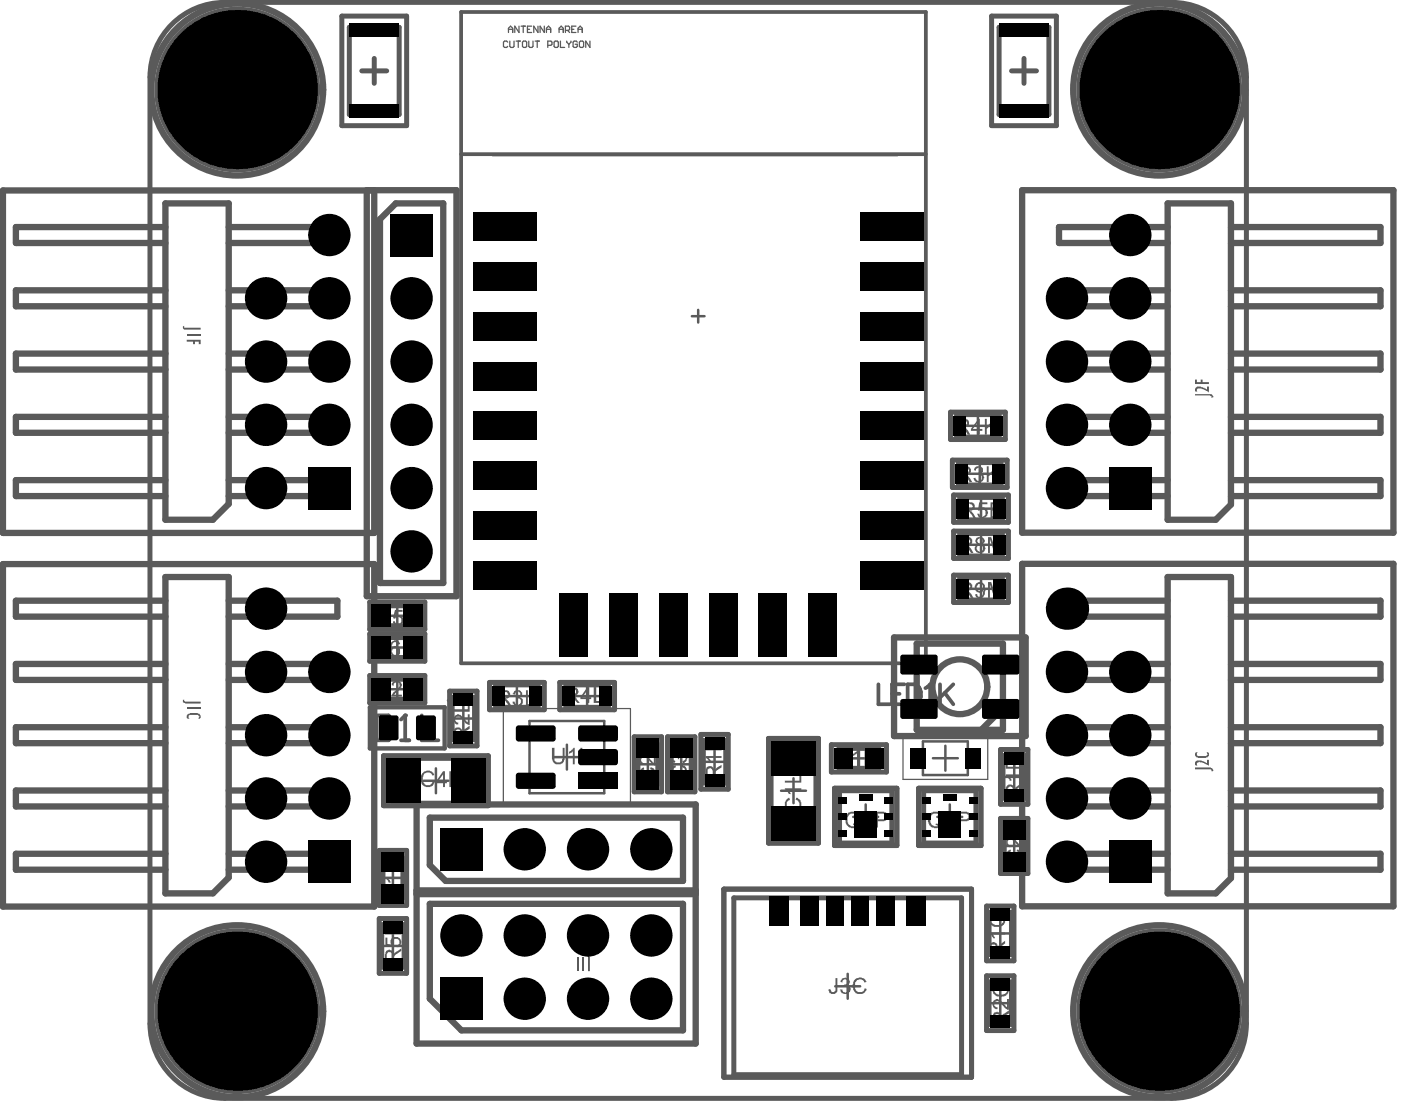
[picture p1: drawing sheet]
<svg xmlns="http://www.w3.org/2000/svg" width="93mm" height="74mm" viewBox="0 0 93 74" stroke-linecap="round" stroke-linejoin="round" font-family="sans-serif">
<g fill="none" stroke="#5a5a5a" stroke-width=".17">
<path d="M46.2 21.1h.8M46.6 20.7v.8M64.4 28.4h1.7M64.5 31.6h1.7M64.6 36.3h1.7M64.6 39.3h1.7M64.6 33.9h1.7M65.3 27.6v1.6M65.5 33.1v1.7M65.5 35.5v1.7M65.5 38.5v1.6M25.4 58.6h1.7"/>
<path d="M26.2 57.7v1.7M28.3 52.1h1.6M29.9 46.7h.5M30.1 47.9h1.6M30.2 46.5v.5M30.9 47.1v1.7M33.7 46.4h1.6M34.5 45.6v1.7M37 50.5h1.7M37.8 49.7v1.6M38.3 46.4h1.7M39.2 45.6v1.7"/>
<path d="M42.4 51h1.7M43.2 50.2v1.6M44.6 51h1.7M45.5 50.2v1.6M46.8 50.8h1.7M47.7 50v1.7M52.1 52.8h1.7M52.9 51.9v1.7M56.9 54.5h1.7M57.8 53.7v1.6M61.6 49.5h3v2.2h-3zM62.3 50.6h1.6"/>
<path d="M62.5 54.5h1.7M63.1 49.8v1.6M63.4 53.7v1.6M66.8 51.8h1.7M67.7 51v1.7M67.7 55.6v1.7M25.4 63.1h1.7M26.2 62.3v1.6M55.7 65.8h1.7M56.6 65v1.6M65.9 66.9h1.7M65.9 62.3h1.7"/>
<path d="M66.7 61.5v1.6M66.7 66.1v1.7"/>
</g>
<path d="M11.2 1.9a5 5 0 0 1 3.8-1.7h63.2a5 5 0 0 1 5 4.9v63.2a5 5 0 0 1-5 5h-63.2a5 5 0 0 1-5-5v-63.2a5 5 0 0 1 1.2-3.2zM22.8 1.1h4.3v7.3h-4.3zM24.1 4.7h1.7M25 3.9v1.7M66.2 1.1h4.3v7.3h-4.3zM67.5 4.7h1.7M68.3 3.9v1.7" fill="none" stroke="#5a5a5a" stroke-width=".33"/>
<g fill="none" stroke="#5a5a5a" stroke-width=".42">
<path d="M.2 12.7h24.8v22.9h-24.8zM11 13.6h4.3v20l-1.1 1.1h-3.2zM11 19.4h-9.9v1h9.9M11 15.2h-9.9v1h9.9M15.3 19.4h7.2M15.3 16.2h7.2M15.3 15.2h7.2M24.5 12.7h6v27.1h-6zM25.4 14.6l1-1h3.2v25.3h-4.2zM68.2 12.7h24.8v22.8h-24.8zM70.7 19.4h7.2M77.9 13.6h4.2v20.1l-1 1h-3.2z"/>
<path d="M77.9 15.2h-7.2v1h7.2M82.1 15.2h10v1h-10M82.1 19.4h10v1h-10M.2 37.6h24.8v22.9h-24.8zM11 38.5h4.3v20.1l-1.1 1h-3.2zM11 32h-9.9v1.1h9.9M11 27.8h-9.9v1.1h9.9M11 23.6h-9.9v1.1h9.9M15.3 32h7.2v1.1h-7.2M15.3 28.9h7.2M15.3 27.8h7.2M15.3 24.7h7.2"/>
<path d="M15.3 23.6h7.2M15.3 20.4h7.2M68.2 37.6h24.8v22.9h-24.8zM70.7 33.1h7.2M70.7 32h7.2M70.7 28.9h7.2M70.7 27.8h7.2M70.7 24.7h7.2M70.7 23.6h7.2M70.7 20.4h7.2M77.9 38.5h4.2v20.1l-1 1h-3.2zM82.1 23.6h10v1.1h-10"/>
<path d="M82.1 27.8h10v1.1h-10M82.1 32h10v1.1h-10M11 48.5h-9.9v1.1h9.9M11 40.1h-9.9v1h9.9M11 44.3h-9.9v1.1h9.9M11 57h-9.9v1h9.9M11 52.7h-9.9v1.1h9.9M15.3 49.6h7.2M15.3 48.5h7.2M15.3 40.1h7.2v1h-7.2M15.3 45.4h7.2M15.3 44.3h7.2"/>
<path d="M15.3 57h7.2v1h-7.2M15.3 52.7h7.2M15.3 53.8h7.2M27.8 53.7h18.6v15.9h-18.6zM27.8 59.7h18.6M27.8 59.4h18.6M28.7 54.6h16.9v4.2h-15.9l-1-1.1zM61.2 42.9h5.7v5.8h-5.7zM66.9 47.3l-1.4 1.4M70.7 49.6h7.2M70.7 48.5h7.2M70.7 45.4h7.2"/>
<path d="M70.7 44.3h7.2M70.7 57h7.2M70.7 58h7.2M70.7 52.7h7.2M70.7 53.8h7.2M77.9 40.1h-7.2v1h7.2M82.1 40.1h10v1h-10M82.1 44.3h10v1.1h-10M82.1 48.5h10v1.1h-10M82.1 52.7h10v1.1h-10M82.1 57h10v1h-10M28.7 60.3h16.9v8.5h-14.8l-2.1-2.2z"/>
<circle cx="15.8" cy="6" r="5.3"/>
<circle cx="15.8" cy="6" r="5.7"/>
<circle cx="77.4" cy="6" r="5.3"/>
<circle cx="77.4" cy="6" r="5.7"/>
<circle cx="15.8" cy="67.5" r="5.3"/>
<circle cx="15.8" cy="67.5" r="5.7"/>
<circle cx="77.4" cy="67.5" r="5.3"/>
<circle cx="77.4" cy="67.5" r="5.7"/>
</g>
<g fill="none" stroke="#5a5a5a" stroke-width=".08">
<path d="M32.9 10.4h27M33.9 2.8l-.1-.1-.2 .1v.3l.1 .1 .2-.1M33.9 2.2v-.3l.2-.2 .1 .2v.3M33.9 2h.3M34 2.7l.1 .5 .2-.1v-.4M34.4 2.7h.3M34.6 2.7v.5M34.6 1.7v.5l-.2-.5v.5M34.8 1.7h.3M34.9 1.7v.5M34.9 2.7l.2 .1v.4l-.2-.1zM35.2 2h.1"/>
<path d="M35.3 2.7l.1 .5 .2-.1v-.4M35.5 1.7h-.3v.5h.3M35.7 2.7h.3M35.8 2.7v.5M35.9 1.7v.5l-.3-.5v.5M36.3 1.7v.5l-.3-.5v.5M36.5 2h.2M36.5 2.2v-.3l.1-.2 .1 .2v.3M36.6 3h.2v-.2l-.2-.1v.5M37 2.8v-.1l.3 .1-.1 .4-.2-.1zM37.3 2.2v-.3l.1-.2 .2 .2v.3M37.3 2h.3"/>
<path d="M37.4 2.7v.5h.3M37.7 2h.2l.1-.2-.3-.1v.5M37.8 2.7l.2 .3M37.9 2l.1 .2M38 3v.2M38.1 2.7l-.1 .3M38.2 2h.1M38.4 1.7h-.2v.5h.2M38.5 2.8v-.1l-.3 .1 .1 .4 .2-.1v-.1h-.1M38.6 2h.3M38.6 2.2v-.3l.1-.2 .2 .2v.3M38.7 2.8v-.1l.2 .1v.4l-.2-.1z"/>
<path d="M39.4 2.7v.5l-.3-.5v.5M33.6 47.3h8.5v6.5h-8.5zM60.3 49.2h5.6v2.8h-5.6z"/>
</g>
<path d="M30.8 10.3h31M30.8 .8h31v43.5h-31z" fill="none" stroke="#5a5a5a" stroke-width=".25"/>
<path d="M24.7 47.2h5v2.7h-5z" fill="none" stroke="#5a5a5a" stroke-width=".29"/>
<g fill="#5a5a5a">
<path d="M79.7 51.2h1.1l.2 .2-.2 .1v-.2h-1.1z"/>
<path d="M79.8 50.8a.71 .71 0 0 1 .7 .1v-.2h.2v.4l-.2-.1a.65 .65 0 0 0-.6-.1v.2h-.1z"/>
<path d="M79.8 50.2h.1v.2h.6a.13 .13 0 0 0 .1-.1 .13 .13 0 0 0-.1-.1h.1a.32 .32 0 0 1-.1 .3 .32 .32 0 0 1-.3 .1 .29 .29 0 0 1-.4-.1 .29 .29 0 0 1 0-.3z"/>
</g>
<path d="M58.6 45.7v1.3h.8M60.3 45.7h-.8v1.3M61.5 46.5a.68 .68 0 0 0-.5-.8h-.4v1.3M61.8 45.9l.3-.2v1.3M62.7 45.7v1.3M63 46.2l.6 .8M63.6 45.7l-.9 .8" fill="none" stroke="#5a5a5a" stroke-width=".25"/>
<g fill="#5a5a5a">
<path d="M12.2 21.8l.1-.1v.2h1.1v.1h-1.1z"/>
<path d="M12.5 22.3h.9v.1h-.9z"/>
<path d="M12.5 22.7h.9v.3h-.1v-.2h-.3v.2h-.1v-.2h-.4z"/>
<path d="M12.2 46.7l.1 .1h1.1v.1h-1h-.2z"/>
<path d="M12.5 47.2h.9v.1h-.9z"/>
<path d="M12.5 47.7l.3-.1a.42 .42 0 0 1 .6 .3l-.2 .1a.18 .18 0 0 0 0-.3 .18 .18 0 0 0-.2 0h-.2a.15 .15 0 0 0-.1 0 .15 .15 0 0 0-.1 .1v.2l-.1-.1z"/>
<path d="M13.4 5.7h.1v.5h.2v-.5h.1v1h-.1v-.5h-.2v.5h-.1z"/>
<path d="M14.5 5.7h.1v.5h.2v-.5h.1v1h-.1v-.5h-.2v.5h-.1z"/>
<path d="M74.9 5.7h.2v.5h.1v-.5h.1v1h-.1v-.5h-.1v.5h-.2z"/>
<path d="M75.5 5.7a.23 .23 0 0 1 .3 .2 .23 .23 0 0 1-.1 .3 .28 .28 0 0 1 .1 .3 .28 .28 0 0 1-.3 .2v-.2a.16 .16 0 0 0 .2 0 .16 .16 0 0 0-.1-.3l.1-.2a.12 .12 0 0 0 0-.1 .12 .12 0 0 0-.2 0z"/>
<path d="M76 5.7h.2v.5h.1v-.5h.1v1h-.1v-.5h-.1v.5h-.2z"/>
<path d="M74.9 67.2h.2v.4h.1v-.4h.1v.9h-.1v-.3h-.1v.3h-.2z"/>
<path d="M75.5 67.2h.1a.26 .26 0 0 1 .2 .2 .26 .26 0 0 1 0 .3l-.2 .4h.3h-.4a.59 .59 0 0 0 .1-.7h-.1z"/>
<path d="M76 67.2h.2v.4h.1v-.4h.1v.9h-.1v-.3h-.1v.3h-.2z"/>
<path d="M13.4 67.2h.1v.4h.2v-.4h.1v.9h-.1v-.3h-.2v.3h-.1z"/>
<path d="M14.1 67.2h.1v.9h-.1z"/>
<path d="M14.5 67.2h.1v.4h.2v-.4h.1v.9h-.1v-.3h-.2v.3h-.1z"/>
<path d="M39.3 63.7l.2-.1-.1 .1v1.1h-.2z"/>
<path d="M38.9 63.9h.1v.9h-.1z"/>
<path d="M38.5 63.9h.1v.9h-.1z"/>
<path d="M79.7 26.3h1.1l.2 .2-.2 .1v-.2h-1.1z"/>
<path d="M79.7 25.9a.57 .57 0 0 1 .8 .1v-.2h.2v.4l-.2-.1a.53 .53 0 0 0-.6-.1v.1h-.1z"/>
<path d="M79.7 25.3h.2v.2h.2v-.2h.1v.2h.5v.1h-1z"/>
<path d="M14.2 6l-.2 .3h.2zM14.2 5.7h.1v1h-.1v-.3h-.3z"/>
</g>
<circle cx="64" cy="45.8" r="1.83" fill="none" stroke="#5a5a5a" stroke-width=".42"/>
<g fill="none" stroke="#5a5a5a" stroke-width=".33">
<path d="M63.4 27.5h3.7v1.8h-3.7zM63.5 30.7h3.7M63.5 32.5h3.7M63.6 33h3.7v1.9h-3.7zM63.6 35.4h3.7v1.9h-3.7zM63.6 38.4h3.7v1.8h-3.7zM24.7 42h3.6M24.7 40.2h3.6M24.7 44.1h3.6M24.7 42.3h3.6M24.7 45.1h3.6M24.7 46.9h3.6"/>
<path d="M25.3 56.7v3.7h1.8v-3.7M30 49.8v-3.7h1.8v3.7M32.6 50.4h-7v3.4h7M32.7 45.5h3.6v1.9h-3.6zM37.3 45.5h3.7v1.9h-3.7zM42.3 49.2v3.6M44.1 49.2v3.6M44.5 49.2h1.9v3.6h-1.9zM46.8 49h1.8v3.7h-1.8zM48.3 59.3h16.5v12.6h-16.5zM51.3 49.3h3.3v7h-3.3zM55.5 49.7h3.7"/>
<path d="M55.5 51.5h3.7M55.7 52.6h4.1v3.8h-4.1zM61.3 52.6h4.2v3.8h-4.2zM66.8 50h1.8v3.7h-1.8zM66.8 54.6v3.7M68.6 54.6v3.7M25.3 61.3h1.8v3.6h-1.8zM65.8 65.1h1.9v3.7h-1.9zM65.8 60.5h1.9v3.6h-1.9z"/>
</g>
<path d="M35.3 48.1h5v4.8h-5z" fill="none" stroke="#5a5a5a" stroke-width=".17"/>
<g fill="#5a5a5a">
<path d="M65.9 35.8h.2l.3 .9 .3-.9h.2v1.1h-.1v-.9l-.3 .9h-.1l-.3-.9v.9h-.2z"/>
<path d="M65.9 38.8h.2l.3 1 .3-1h.2v1.1h-.1v-.9l-.3 .9h-.1l-.3-.9v.9h-.2z"/>
<path d="M65.7 27.9h.1v.6l.6-.6h.2l-.5 .5 .5 .6h-.2l-.4-.5-.2 .1v.4h-.1z"/>
<path d="M65 31.2a.3 .3 0 0 1 .5 0 .3 .3 0 0 1 0 .4 .32 .32 0 0 1 .1 .5 .32 .32 0 0 1-.5 .1l-.1-.2 .1-.1a.22 .22 0 0 0 .2 .2 .22 .22 0 0 0 .2-.3 .22 .22 0 0 0-.3-.1l.1-.1a.18 .18 0 0 0 .2-.2 .18 .18 0 0 0-.2-.2 .18 .18 0 0 0-.2 .2h-.1z"/>
<path d="M65.3 33.5h.6v.1h-.5v.3a.35 .35 0 0 1 .5 .3 .35 .35 0 0 1-.5 .3l-.2-.2h.1a.23 .23 0 0 0 .4 .1 .23 .23 0 0 0 0-.4h-.3l-.1 .1z"/>
<path d="M66.1 33.5h.8v.1h-.7v.3h.6v.2h-.6v.3h.7v.2h-.8z"/>
<path d="M36.8 49.9h.2v.6a.28 .28 0 0 0 .3 .4 .28 .28 0 0 0 .2-.4v-.6h.2v.6a.42 .42 0 0 1-.4 .5 .42 .42 0 0 1-.5-.5z"/>
<path d="M38 50.2l.3-.3v1.1h-.1v-.8l-.2 .1z"/>
<path d="M38.7 49.9h.2v1h.5v.1h-.7z"/>
<path d="M39.6 45.8h.2v1h.5v.1h-.7z"/>
<path d="M34.3 46.1a.3 .3 0 0 1 .5 0 .3 .3 0 0 1-.1 .5 .31 .31 0 0 1 .2 .4 .31 .31 0 0 1-.5 .1l-.2-.2v-.1h.1a.21 .21 0 0 0 .3 .2 .21 .21 0 0 0 .1-.3 .21 .21 0 0 0-.2-.1v-.1a.18 .18 0 0 0 .2-.1 .18 .18 0 0 0-.1-.3 .18 .18 0 0 0-.2 .2h-.2z"/>
<path d="M35.1 46.1h.1v.9h.5v.1h-.6z"/>
<path d="M47.1 50.4h1v.2h-.8l.2 .2-.2 .1-.2-.3z"/>
<path d="M47.1 49.9h.9v-.5h.1v.7h-1z"/>
<path d="M52.5 53.3l.2-.1v.2a.36 .36 0 0 0-.2 .5 .36 .36 0 0 0 .5 .1 .32 .32 0 0 0 .3-.3 .32 .32 0 0 0-.2-.3v-.2a.48 .48 0 0 1 .3 .7 .48 .48 0 0 1-.6 .2 .47 .47 0 0 1-.4-.3 .47 .47 0 0 1 .1-.5z"/>
<path d="M52.4 52.6h1.1v.1h-.9l.2 .3h-.2z"/>
<path d="M52.4 52.1h.9v-.6h.2v.7h-1.1z"/>
<path d="M57.6 54.3a.36 .36 0 0 1 .6 0 .36 .36 0 0 1-.2 .5l-.3 .3h.5v.1h-.7l.2-.3a.45 .45 0 0 0 .3-.6h-.3v.2h-.1z"/>
<path d="M63.2 54.4l.4-.2v1h-.2v-.8l-.2 .1z"/>
<path d="M25.7 62.6h.1v.4h.3a.34 .34 0 0 1 .2-.5 .34 .34 0 0 1 .4 .3 .34 .34 0 0 1-.2 .4v-.1a.23 .23 0 0 0 .1-.3 .23 .23 0 0 0-.3-.2 .23 .23 0 0 0-.1 .4l.1 .2-.6-.1z"/>
<path d="M25.7 62.2h1v-.5h.1v.7h-1.1z"/>
<path d="M30.3 47.8a.44 .44 0 0 1 .7 .2l.2 .2v-.5h.1v.7a.44 .44 0 0 1-.4-.4l-.2-.1a.2 .2 0 0 0-.3 0 .2 .2 0 0 0 .2 .3v.1a.36 .36 0 0 1-.3-.5z"/>
<path d="M30.3 47.3h.9v-.5h.1v.7h-1z"/>
<path d="M66.3 66.7h.1a.52 .52 0 0 1 .6 .3l.2 .2v-.5h.1v.7l-.3-.2a.62 .62 0 0 0-.6-.4v.3l.2 .1v.1a.35 .35 0 0 1-.4-.2 .35 .35 0 0 1 .1-.4z"/>
<path d="M66.3 65.7l.2-.1 .1 .1a.36 .36 0 0 0-.2 .6 .36 .36 0 0 0 .6 0 .3 .3 0 0 0 .2-.3 .3 .3 0 0 0-.3-.3l.1-.1a.48 .48 0 0 1 .3 .6 .48 .48 0 0 1-.7 .3 .48 .48 0 0 1-.3-.8z"/>
<path d="M67.1 51.7h1.1v.1h-.8l.1 .2v.1h-.1z"/>
<path d="M66 62.2h1.1v.2h-.9l.2 .2h-.1z"/>
<path d="M66.1 61.1l.1-.1h.1v.1a.35 .35 0 0 0-.2 .4 .35 .35 0 0 0 .5 .2 .34 .34 0 0 0 .4-.3 .34 .34 0 0 0-.3-.4v-.1a.51 .51 0 0 1 .3 .7 .51 .51 0 0 1-.7 .2 .49 .49 0 0 1-.2-.7z"/>
<path d="M55.8 65.3h.1v.7a.3 .3 0 0 1-.3 .3 .3 .3 0 0 1-.3-.3h.1a.17 .17 0 0 0 .2 .2 .17 .17 0 0 0 .2-.2z"/>
<path d="M56.2 65.3a.3 .3 0 0 1 .4 0 .3 .3 0 0 1 0 .4 .32 .32 0 0 1 0 .6 .32 .32 0 0 1-.5-.2l.1-.1a.24 .24 0 0 0 .2 .2 .24 .24 0 0 0 .2-.2 .24 .24 0 0 0-.2-.2h-.1v-.1a.16 .16 0 0 0 .2-.2 .16 .16 0 0 0-.1-.1 .16 .16 0 0 0-.2 .2l-.1-.1z"/>
<path d="M57 65.4a.46 .46 0 0 1 .8 .1l-.1 .1a.36 .36 0 0 0-.5-.2 .36 .36 0 0 0-.1 .5 .32 .32 0 0 0 .3 .3 .32 .32 0 0 0 .3-.3l.1 .1a.48 .48 0 0 1-.6 .3 .48 .48 0 0 1-.3-.7z"/>
<path d="M28.2 51.6a.46 .46 0 0 1 .8 .1l-.2 .1a.36 .36 0 0 0-.4-.2 .36 .36 0 0 0-.2 .5 .35 .35 0 0 0 .3 .3 .35 .35 0 0 0 .4-.3l.1 .1a.49 .49 0 0 1-.6 .3 .49 .49 0 0 1-.3-.7z"/>
<path d="M44.8 51.2l.3-.2v.2h-.1a.39 .39 0 0 0 0 .6 .39 .39 0 0 0 .6 0 .31 .31 0 0 0 .1-.4 .31 .31 0 0 0-.3-.2l.1-.2a.5 .5 0 0 1 .3 .8 .5 .5 0 0 1-.8 .1 .49 .49 0 0 1-.2-.7z"/>
<path d="M44.8 50.4l.3-.1 .1 .1a.35 .35 0 0 1 .6 0 .35 .35 0 0 1-.2 .5l-.1-.1a.22 .22 0 0 0 .2-.3 .22 .22 0 0 0-.2-.1 .22 .22 0 0 0-.2 .3h-.1a.19 .19 0 0 0-.1-.3 .19 .19 0 0 0-.2 .2 .19 .19 0 0 0 .2 .2l-.1 .1a.35 .35 0 0 1-.2-.5z"/>
<path d="M44.8 49.9h.9v-.5h.1v.6h-1z"/>
<path d="M42.7 50.4a.61 .61 0 0 1 .8 .5h.1v-.5h.2v.7l-.3-.2a.61 .61 0 0 0-.6-.4l-.1 .3 .2 .1v.1a.37 .37 0 0 1-.3-.6z"/>
<path d="M67.2 56a.43 .43 0 0 1 .7 .2l.2 .2v-.5h.1v.7h-.1l-.2-.2a.47 .47 0 0 0-.5-.4l-.2 .1v.2l.1 .1h.1v.1a.33 .33 0 0 1-.3-.2 .33 .33 0 0 1 .1-.3z"/>
<path d="M25.8 59.3l.1-.2 .1 .2a.37 .37 0 0 0-.1 .5 .37 .37 0 0 0 .5 .1 .32 .32 0 0 0 .3-.3 .32 .32 0 0 0-.3-.3v-.2a.48 .48 0 0 1 .3 .7 .48 .48 0 0 1-.6 .2 .5 .5 0 0 1-.3-.7z"/>
<path d="M25.7 58.5h1.1v.1h-.9l.2 .3h-.2z"/>
<path d="M64.2 35.9v.4h.3a.2 .2 0 0 0 .2-.2 .2 .2 0 0 0-.2-.2zM64 35.8h.5a.3 .3 0 0 1 .4 .3 .3 .3 0 0 1-.3 .3l.1 .1 .3 .4h-.2l-.3-.5h-.3v.5h-.2z"/>
<path d="M65.2 36.1a.2 .2 0 0 0 .4 0 .2 .2 0 0 0-.4 0zM65.2 36.6a.21 .21 0 0 0 .4 0 .21 .21 0 0 0-.4 0zM65.2 35.9a.31 .31 0 0 1 .4-.1 .31 .31 0 0 1 .1 .4l-.2 .1a.33 .33 0 0 1 .2 .5 .33 .33 0 0 1-.5 0 .33 .33 0 0 1 0-.5h.1l-.2-.1z"/>
<path d="M64.2 39v.3h.3a.18 .18 0 0 0 .3-.2 .18 .18 0 0 0-.3-.1zM64 38.8h.5a.3 .3 0 0 1 .4 .3 .3 .3 0 0 1-.3 .3l.4 .5h-.2l-.3-.5h-.3v.5h-.2z"/>
<path d="M65.2 39.2a.22 .22 0 0 0 .4 0 .22 .22 0 0 0-.4 0zM65.1 38.9a.43 .43 0 0 1 .6 .1 .43 .43 0 0 1 0 .5 .34 .34 0 0 1-.2 .4 .34 .34 0 0 1-.4-.2v-.1h.1a.2 .2 0 0 0 .3 .2 .2 .2 0 0 0 .1-.3v-.1a.35 .35 0 0 1-.5 0 .35 .35 0 0 1 0-.5z"/>
<path d="M63.9 28.1v.3h.4a.18 .18 0 0 0 .2-.2 .18 .18 0 0 0-.2-.1zM63.8 27.9h.5a.3 .3 0 0 1 .4 .3 .3 .3 0 0 1-.3 .3l.1 .1 .2 .4h-.1l-.4-.5h-.3v.5h-.1z"/>
<path d="M65.3 28.2l-.4 .4h.4zM65.3 27.9h.1v.7h.1v.1h-.1v.3h-.1v-.3h-.5v-.1z"/>
<path d="M64.3 33.6v.4h.4a.2 .2 0 0 0 .2-.2 .2 .2 0 0 0-.2-.2zM64.2 33.5h.5a.3 .3 0 0 1 .3 .3 .3 .3 0 0 1-.3 .3l.2 .1 .2 .4h-.1l-.4-.5h-.3v.5h-.1z"/>
<path d="M37.9 46v.3h.4a.17 .17 0 0 0 .1-.2 .17 .17 0 0 0-.2-.1zM37.8 45.8h.4a.3 .3 0 0 1 .4 .3 .3 .3 0 0 1-.3 .3l.4 .5h-.2l-.4-.5h-.2v.5h-.1z"/>
<path d="M39.2 46.1l-.3 .4h.3zM39.2 45.8h.1v.7h.1v.1h-.1v.3h-.1v-.3h-.5v-.1z"/>
<path d="M33.3 46.2v.3h.4a.18 .18 0 0 0 .2-.1 .18 .18 0 0 0-.2-.2zM33.2 46.1h.5a.3 .3 0 0 1 .3 .2 .3 .3 0 0 1-.3 .3l.4 .5h-.1l-.4-.5h-.3v.5h-.1z"/>
<path d="M47.2 51.3v.5h.4l-.1-.5-.1-.1zM47.1 51.2a.32 .32 0 0 1 .4-.1 .32 .32 0 0 1 .2 .3l.4-.4v.2l-.4 .3v.3h.4v.2h-1z"/>
<path d="M56.7 54.3l-.1 .1a.41 .41 0 0 0 0 .5 .41 .41 0 0 0 .5 .2l-.2-.1v-.1l.2 .1a.4 .4 0 0 0 .1-.5 .4 .4 0 0 0-.5-.2zM56.5 54.4a.51 .51 0 0 1 .7-.2 .51 .51 0 0 1 .2 .7l-.1 .2 .1 .1v.1l-.2-.1a.56 .56 0 0 1-.7-.1 .56 .56 0 0 1 0-.7z"/>
<path d="M58.6 54.3v.4h.3a.19 .19 0 0 0 .2-.2 .19 .19 0 0 0-.2-.2zM58.5 54.2h.4a.33 .33 0 0 1 .4 .3 .33 .33 0 0 1-.5 .3h-.2v.4h-.1z"/>
<path d="M62.2 54.3a.44 .44 0 0 0-.1 .6 .44 .44 0 0 0 .5 .2l-.2-.1 .1-.1a.19 .19 0 0 0 .2 .1 .19 .19 0 0 0 .1-.2 .4 .4 0 0 0-.2-.5 .4 .4 0 0 0-.4 0zM62 54.3a.54 .54 0 0 1 .8 0 .54 .54 0 0 1 0 .8l.2 .1-.2 .1a.16 .16 0 0 0-.1-.1 .16 .16 0 0 0-.1 .1 .57 .57 0 0 1-.6-.3 .57 .57 0 0 1 0-.7z"/>
<path d="M64.1 54.3v.4h.3a.19 .19 0 0 0 .2-.2 .19 .19 0 0 0-.2-.2zM63.9 54.2h.5a.33 .33 0 0 1 .4 .3 .33 .33 0 0 1-.4 .3h-.3v.4h-.2z"/>
<path d="M25.8 63.6v.5h.3v-.3a.18 .18 0 0 0 0-.2 .18 .18 0 0 0-.3 0zM25.8 63.4a.31 .31 0 0 1 .3 0 .31 .31 0 0 1 .2 .3l.5-.4v.1l-.5 .4v.3h.5v.1h-1.1v-.5z"/>
<path d="M30.4 48.8v.4h.3v-.5h-.2zM30.3 48.7a.32 .32 0 0 1 .3-.2 .32 .32 0 0 1 .3 .3l.1-.2 .3-.2v.2l-.4 .3v.3h.4v.2h-1z"/>
<path d="M66.4 67.7v.5h.3v-.3a.17 .17 0 0 0-.1-.2 .17 .17 0 0 0-.2 0zM66.4 67.5a.33 .33 0 0 1 .4 .3l.1-.1 .4-.3v.2l-.5 .4v.2h.5v.2h-1.1v-.6z"/>
<path d="M67.3 52.6l-.1 .5h.4v-.5l-.2-.1zM67.2 52.5a.3 .3 0 0 1 .3-.2 .3 .3 0 0 1 .2 .3l.5-.3v.1l-.5 .4v.3h.5v.1h-1.1z"/>
<path d="M67.2 50.7v.5h.4v-.5h-.1a.14 .14 0 0 0-.1-.1 .14 .14 0 0 0-.1 .1zM67.2 50.6a.32 .32 0 0 1 .4-.1 .32 .32 0 0 1 .1 .4v.3h.5v.1h-1.1v-.6z"/>
<path d="M66.1 63.1v.5h.4l-.1-.5zM66 63a.31 .31 0 0 1 .4-.1 .31 .31 0 0 1 .2 .3l.5-.4v.1l-.5 .4v.3h.5v.1h-1.1z"/>
</g>
<g fill="none" stroke="#5a5a5a" stroke-width=".08">
<path d="M63.4 27.5h3.7v1.8h-3.7zM63.5 30.7h3.7M63.5 32.5h3.7M63.6 33h3.7v1.9h-3.7zM63.6 35.4h3.7v1.9h-3.7zM63.6 38.4h3.7v1.8h-3.7zM24.7 42h3.6M24.7 40.2h3.6M24.7 44.1h3.6M24.7 42.3h3.6M24.7 45.1h3.6M24.7 46.9h3.6"/>
<path d="M25.3 56.7v3.7h1.8v-3.7M30 49.8v-3.7h1.8v3.7M32.7 45.5h3.6v1.9h-3.6zM37.3 45.5h3.7v1.9h-3.7zM42.3 49.2v3.6M44.1 49.2v3.6M44.5 49.2h1.9v3.6h-1.9zM46.8 49h1.8v3.7h-1.8zM55.5 49.7h3.7M55.5 51.5h3.7M66.8 50h1.8v3.7h-1.8zM66.8 54.6v3.7"/>
<path d="M68.6 54.6v3.7M25.3 61.3h1.8v3.6h-1.8zM65.8 65.1h1.9v3.7h-1.9zM65.8 60.5h1.9v3.6h-1.9z"/>
</g>
<path d="M59.7 42.5h8.7v6.6h-8.7z" fill="none" stroke="#5a5a5a" stroke-width=".42"/>
<g fill="none" stroke="#5a5a5a" stroke-width=".33">
<path d="M23.3 1.8h3.3v5.8h-3.3zM66.7 1.8h3.3v5.8h-3.3zM63.8 27.7h2.9v1.5h-2.9zM64 30.9h2.8M64 32.4h2.8M64 33.2h2.9v1.5h-2.9zM64 35.6h2.9v1.5h-2.9zM64 38.5h2.9v1.5h-2.9zM25.6 57.2v2.7h1.3v-2.7M30.2 46.5h1.5v2.9h-1.5zM31.9 50.6h-5.6v3h5.6M32.6 50.4h-7v3.4h7"/>
<path d="M33.1 45.7h2.8v1.5h-2.8zM37.8 45.7h2.8v1.5h-2.8zM42.6 49.7v2.6M43.9 49.7v2.6M44.8 49.7h1.3v2.6h-1.3zM46.9 49.4h1.5v2.8h-1.5zM48.3 59.3h16.5v12.6h-16.5zM49 59.9h15.2v11.8h-15.2zM51.3 49.3h3.3v7h-3.3zM51.5 49.9h2.9v5.7h-2.9zM55.7 52.6h4.1v3.8h-4.1zM56 52.8h3.5v3.5h-3.5z"/>
<path d="M61.3 52.6h4.2v3.8h-4.2zM61.6 52.8h3.5v3.5h-3.5zM66.9 50.4h1.5v2.9h-1.5zM67 55.1v2.7M68.3 55.1v2.7M25.5 61.7h1.5v2.8h-1.5zM66 65.5h1.5v2.8h-1.5zM66 60.9h1.5v2.8h-1.5z"/>
</g>
<g fill="#000">
<path d="M26.1 14.3h2.8v2.8h-2.8z" fill-rule="evenodd"/>
<path d="M23.3 7h3.3v.9h-3.3z" fill-rule="evenodd"/>
<path d="M23.3 1.6h3.3v.9h-3.3z" fill-rule="evenodd"/>
<path d="M31.6 17.5h4.2v1.9h-4.2z" fill-rule="evenodd"/>
<path d="M31.6 14.2h4.2v1.9h-4.2z" fill-rule="evenodd"/>
<path d="M57.4 14.2h4.2v1.9h-4.2z" fill-rule="evenodd"/>
<path d="M57.4 17.5h4.2v1.9h-4.2z" fill-rule="evenodd"/>
<path d="M66.7 1.6h3.3v.9h-3.3z" fill-rule="evenodd"/>
<path d="M66.7 7h3.3v.9h-3.3z" fill-rule="evenodd"/>
<path d="M16.3 32.6l1.5-1.4 1.4 1.4-1.4 1.4z" fill-rule="evenodd"/>
<path d="M20.6 31.2h2.8v2.8h-2.8z" fill-rule="evenodd"/>
<path d="M31.6 34.1h4.2v1.9h-4.2z" fill-rule="evenodd"/>
<path d="M31.6 30.8h4.2v1.9h-4.2z" fill-rule="evenodd"/>
<path d="M31.6 27.5h4.2v1.9h-4.2z" fill-rule="evenodd"/>
<path d="M31.6 24.1h4.2v1.9h-4.2z" fill-rule="evenodd"/>
<path d="M31.6 20.8h4.2v1.9h-4.2z" fill-rule="evenodd"/>
<path d="M31.6 37.4h4.2v1.9h-4.2z" fill-rule="evenodd"/>
<path d="M57.4 20.8h4.2v1.9h-4.2z" fill-rule="evenodd"/>
<path d="M57.4 24.1h4.2v1.9h-4.2z" fill-rule="evenodd"/>
<path d="M57.4 27.5h4.2v1.9h-4.2z" fill-rule="evenodd"/>
<path d="M57.4 30.8h4.2v1.9h-4.2z" fill-rule="evenodd"/>
<path d="M57.4 34.1h4.2v1.9h-4.2z" fill-rule="evenodd"/>
<path d="M57.4 37.4h4.2v1.9h-4.2z" fill-rule="evenodd"/>
<path d="M63.6 27.7h.8v1.4h-.8z" fill-rule="evenodd"/>
<path d="M63.8 33.3h.8v1.3h-.8z" fill-rule="evenodd"/>
<path d="M63.8 35.7h.8v1.3h-.8z" fill-rule="evenodd"/>
<path d="M63.8 38.6h.8v1.4h-.8z" fill-rule="evenodd"/>
<path d="M66.1 27.7h.8v1.4h-.8z" fill-rule="evenodd"/>
<path d="M66.3 33.3h.8v1.3h-.8z" fill-rule="evenodd"/>
<path d="M66.3 35.7h.8v1.3h-.8z" fill-rule="evenodd"/>
<path d="M66.3 38.6h.8v1.4h-.8z" fill-rule="evenodd"/>
<path d="M74 31.2h2.8v2.8h-2.8z" fill-rule="evenodd"/>
<path d="M16.3 57.5l1.5-1.4 1.4 1.4-1.4 1.4z" fill-rule="evenodd"/>
<path d="M20.6 56.1h2.8v2.8h-2.8z" fill-rule="evenodd"/>
<path d="M25.8 50.6h2.3v3h-2.3z" fill-rule="evenodd"/>
<path d="M25.5 59h1.5v1.3h-1.5z" fill-rule="evenodd"/>
<path d="M29.4 55.3h2.8v2.8h-2.8z" fill-rule="evenodd"/>
<path d="M30.3 46.3h1.3v.8h-1.3z" fill-rule="evenodd"/>
<path d="M30.3 48.8h1.3v.8h-1.3z" fill-rule="evenodd"/>
<path d="M32.8 45.8h.9v1.3h-.9z" fill-rule="evenodd"/>
<path d="M35.3 45.8h.9v1.3h-.9z" fill-rule="evenodd"/>
<path d="M34.4 51.7l.2-.1h2.3l.2 .1v.7l-.2 .2h-2.3l-.2-.2z" fill-rule="evenodd"/>
<path d="M34.4 48.6l.2-.2h2.3l.2 .2v.7l-.2 .2h-2.3l-.2-.2z" fill-rule="evenodd"/>
<path d="M37.5 45.8h.8v1.3h-.8z" fill-rule="evenodd"/>
<path d="M37.3 39.6h1.9v4.2h-1.9z" fill-rule="evenodd"/>
<path d="M40 45.8h.8v1.3h-.8z" fill-rule="evenodd"/>
<path d="M38.8 48.4h2.2l.2 .2v.7l-.2 .2h-2.2l-.2-.2v-.7z" fill-rule="evenodd"/>
<path d="M38.8 50h2.2l.2 .2v.7l-.2 .2h-2.2l-.2-.2v-.7z" fill-rule="evenodd"/>
<path d="M38.6 51.6h2.6v1h-2.6z" fill-rule="evenodd"/>
<path d="M40.7 39.6h1.9v4.2h-1.9z" fill-rule="evenodd"/>
<path d="M44.7 49.3h1.5v1.3h-1.5z" fill-rule="evenodd"/>
<path d="M44.7 51.4h1.5v1.3h-1.5z" fill-rule="evenodd"/>
<path d="M44 39.6h1.9v4.2h-1.9z" fill-rule="evenodd"/>
<path d="M47 49.2h1.3v.8h-1.3z" fill-rule="evenodd"/>
<path d="M47 51.7h1.3v.8h-1.3z" fill-rule="evenodd"/>
<path d="M47.3 39.6h1.9v4.2h-1.9z" fill-rule="evenodd"/>
<path d="M51.3 59.8h1.4v2h-1.4z" fill-rule="evenodd"/>
<path d="M51.5 49.4h2.9v2.4h-2.9z" fill-rule="evenodd"/>
<path d="M51.5 53.8h2.9v2.3h-2.9z" fill-rule="evenodd"/>
<path d="M50.6 39.6h1.9v4.2h-1.9z" fill-rule="evenodd"/>
<path d="M53.4 59.8h1.3v2h-1.3z" fill-rule="evenodd"/>
<path d="M55.2 59.8h1.1v2h-1.1z" fill-rule="evenodd"/>
<path d="M54 39.6h1.9v4.2h-1.9z" fill-rule="evenodd"/>
<path d="M55.9 53.2h.6v.4h-.6z" fill-rule="evenodd"/>
<path d="M55.9 54.3h.6v.4h-.6z" fill-rule="evenodd"/>
<path d="M55.9 55.4h.6v.4h-.6z" fill-rule="evenodd"/>
<path d="M56.8 59.8h1.2v2h-1.2z" fill-rule="evenodd"/>
<path d="M57.3 53h.9v.4h-.9z" fill-rule="evenodd"/>
<path d="M58.5 59.8h1.2v2h-1.2z" fill-rule="evenodd"/>
<path d="M57 54.1h1.5v1.8h-1.5z" fill-rule="evenodd"/>
<path d="M59 53.2h.6v.4h-.6z" fill-rule="evenodd"/>
<path d="M59 54.3h.6v.4h-.6z" fill-rule="evenodd"/>
<path d="M59 55.4h.6v.4h-.6z" fill-rule="evenodd"/>
<path d="M60.5 59.8h1.3v2h-1.3z" fill-rule="evenodd"/>
<path d="M60.7 49.9h1.1v1.4h-1.1z" fill-rule="evenodd"/>
<path d="M61.5 53.2h.6v.4h-.6z" fill-rule="evenodd"/>
<path d="M61.5 54.3h.6v.4h-.6z" fill-rule="evenodd"/>
<path d="M61.5 55.4h.6v.4h-.6z" fill-rule="evenodd"/>
<path d="M60.1 43.8l.1-.1h2.2l.2 .1v1l-.2 .2h-2.2l-.1-.2z" fill-rule="evenodd"/>
<path d="M60.1 46.8l.1-.2h2.2l.2 .2v1l-.2 .2h-2.2l-.1-.2z" fill-rule="evenodd"/>
<path d="M62.9 53h.9v.4h-.9z" fill-rule="evenodd"/>
<path d="M62.6 54.1h1.5v1.8h-1.5z" fill-rule="evenodd"/>
<path d="M64.7 53.2h.5v.4h-.5z" fill-rule="evenodd"/>
<path d="M64.7 54.3h.5v.4h-.5z" fill-rule="evenodd"/>
<path d="M64.7 55.4h.5v.4h-.5z" fill-rule="evenodd"/>
<path d="M64.4 49.9h1.1v1.4h-1.1z" fill-rule="evenodd"/>
<path d="M65.5 46.8l.2-.2h2.2l.1 .2v1l-.1 .2h-2.2l-.2-.2z" fill-rule="evenodd"/>
<path d="M65.5 43.8l.2-.1h2.2l.1 .1v1l-.1 .2h-2.2l-.2-.2z" fill-rule="evenodd"/>
<path d="M67 50.2h1.3v.8h-1.3z" fill-rule="evenodd"/>
<path d="M67 52.7h1.3v.8h-1.3z" fill-rule="evenodd"/>
<path d="M74 56.1h2.8v2.8h-2.8z" fill-rule="evenodd"/>
<path d="M25.6 61.5h1.3v.8h-1.3z" fill-rule="evenodd"/>
<path d="M25.6 63.9h1.3v.9h-1.3z" fill-rule="evenodd"/>
<path d="M29.4 65.2h2.8v2.9h-2.8z" fill-rule="evenodd"/>
<path d="M66.1 63.1h1.3v.8h-1.3z" fill-rule="evenodd"/>
<path d="M66.1 60.6h1.3v.9h-1.3z" fill-rule="evenodd"/>
<path d="M66.1 67.8h1.3v.8h-1.3z" fill-rule="evenodd"/>
<path d="M66.1 65.3h1.3v.8h-1.3z" fill-rule="evenodd"/>
</g>
<g fill="#000">
<path d="M16.3 32.6h1.5v1.4a1.41 1.41 0 0 1-1.5-1.4zM17.8 32.6h1.4a1.41 1.41 0 0 1-1.4 1.4zM17.8 31.2a1.41 1.41 0 0 1 1.4 1.4h-1.4zM16.6 31.7l.3-.3 .4-.2h.5v1.4h-1.5l.1-.5zM16.3 57.5h1.5v1.4a1.41 1.41 0 0 1-1.5-1.4zM17.8 57.5h1.4a1.41 1.41 0 0 1-1.4 1.4zM17.8 56.1a1.41 1.41 0 0 1 1.4 1.4h-1.4zM16.6 56.7l.3-.3 .4-.2 .5-.1v1.4h-1.5l.1-.4zM34.5 51.6h.1v.1h-.2zM34.4 52.4h.2v.2zM34.5 48.5l.1-.1v.2h-.2zM34.4 49.3h.2v.2z"/>
<path d="M36.9 52.4h.2l-.2 .2zM36.9 51.6l.2 .1h-.2zM36.9 49.3h.2l-.2 .2zM36.9 48.4l.2 .2h-.2zM38.6 48.5l.2-.1v.2h-.2zM38.6 49.3h.2v.2zM38.6 50h.2v.2h-.2zM38.6 50.9h.2v.2zM41 49.3h.2l-.2 .2zM41 48.4l.2 .2h-.2zM41 50.9h.2l-.2 .2zM41 50l.2 .2h-.2z"/>
<path d="M60.1 43.7h.1v.1h-.1zM60.1 44.8h.1v.2zM62.4 43.7l.2 .1h-.2zM62.4 44.8h.2l-.2 .2zM65.6 46.7l.1-.1v.2h-.2zM65.5 47.8h.2v.2zM65.6 43.7h.1v.1h-.2zM65.5 44.8h.2v.2zM67.9 46.6l.1 .2h-.1zM67.9 47.8h.1l-.1 .2zM67.9 43.7l.1 .1h-.1zM67.9 44.8h.1l-.1 .2z"/>
<circle cx="11.8" cy="6" r=".83"/>
<circle cx="13" cy="3.2" r=".83"/>
<circle cx="13" cy="8.8" r=".83"/>
<circle cx="15.8" cy="2" r=".83"/>
<circle cx="15.8" cy="10" r=".83"/>
<circle cx="15.8" cy="6" r="5.3"/>
<circle cx="18.6" cy="8.8" r=".83"/>
<circle cx="18.6" cy="3.2" r=".83"/>
<circle cx="19.8" cy="6" r=".83"/>
<circle cx="73.4" cy="6" r=".83"/>
<circle cx="74.5" cy="3.2" r=".83"/>
<circle cx="74.5" cy="8.8" r=".83"/>
<circle cx="77.4" cy="2" r=".83"/>
<circle cx="77.4" cy="6" r="5.3"/>
<circle cx="77.4" cy="10" r=".83"/>
<circle cx="80.2" cy="8.8" r=".83"/>
<circle cx="80.2" cy="3.2" r=".83"/>
<circle cx="81.3" cy="6" r=".83"/>
<circle cx="71.2" cy="40.6" r="1.41"/>
<circle cx="11.8" cy="67.5" r=".83"/>
<circle cx="13" cy="70.3" r=".83"/>
<circle cx="13" cy="64.7" r=".83"/>
<circle cx="15.8" cy="71.5" r=".83"/>
<circle cx="15.8" cy="67.5" r="5.3"/>
<circle cx="15.8" cy="63.5" r=".83"/>
<circle cx="18.6" cy="70.3" r=".83"/>
<circle cx="18.6" cy="64.7" r=".83"/>
<circle cx="19.8" cy="67.5" r=".83"/>
<circle cx="73.4" cy="67.5" r=".83"/>
<circle cx="74.5" cy="70.3" r=".83"/>
<circle cx="74.5" cy="64.7" r=".83"/>
<circle cx="77.4" cy="67.5" r="5.3"/>
<circle cx="77.4" cy="63.5" r=".83"/>
<circle cx="77.4" cy="71.5" r=".83"/>
<circle cx="80.2" cy="70.3" r=".83"/>
<circle cx="80.2" cy="64.7" r=".83"/>
<circle cx="81.3" cy="67.5" r=".83"/>
</g>
<text font-size="3.2" x="30" y="52.6">PAC4L01</text>
<g font-size="2.8">
<text x="20.5" y="16.1">PAJ1F09</text>
<text x="74.1" y="16.1">PAJ2F09</text>
<text x="16.2" y="20.3">PAJ1F08 PAJ1F07</text>
<text x="25.8" y="20.3">PAJ1U02</text>
<text x="69.9" y="20.3">PAJ2F08 PAJ2F07</text>
<text x="16.2" y="28.8">PAJ1F04 PAJ1F03</text>
<text x="16.2" y="24.5">PAJ1F06 PAJ1F05</text>
<text x="25.8" y="24.5">PAJ1U03</text>
<text x="25.8" y="28.8">PAJ1U04</text>
<text x="69.9" y="24.5">PAJ2F06 PAJ2F05</text>
<text x="69.9" y="28.8">PAJ2F04 PAJ2F03</text>
<text x="25.8" y="33">PAJ1U05</text>
<text x="69.9" y="33">PAJ2F02</text>
<text x="16.2" y="41.1">PAJ1C010</text>
<text x="25.8" y="37.2">PAJ1U06</text>
<text x="16.2" y="45.3">PAJ1C08 PAJ1C07</text>
<text x="69.9" y="45.3">PAJ2C08 PAJ2C07</text>
<text x="16.2" y="53.8">PAJ1C04 PAJ1C03</text>
<text x="16.2" y="49.6">PAJ1C06 PAJ1C05</text>
<text x="69.9" y="49.6">PAJ2C06 PAJ2C05</text>
<text x="69.9" y="53.8">PAJ2C04 PAJ2C03</text>
<text x="33.5" y="57.3">PAJ2I02 PAJ2I03 PAJ2I04</text>
<text x="69.9" y="58">PAJ2C02</text>
<text x="29.3" y="63">PAJ1I02 PAJ1I04 PAJ1I06 PAJ1I08</text>
<text x="33.5" y="67.2">PAJ1I03 PAJ1I05 PAJ1I07</text>
</g>
<g font-size="1.8">
<text x="63.5" y="31.9">PAR3K02</text>
<text x="66" y="31.9">PAR3K01</text>
<text x="24.7" y="41.4">PAC5L02 PAC5L01</text>
<text x="24.7" y="46.4">PAC2E02 PAC2E01</text>
<text x="24.7" y="43.6">PAC6L02 PAC6L01</text>
<text x="25" y="48.8">PAD1L01 PAD1L02</text>
<text x="55.4" y="51">PAF1P02 PAF1P01</text>
</g>
<g font-size="1.4">
<text x="60" y="47.5">PALED1K02</text>
<text x="42.3" y="52.5">PAC2L01</text>
<text x="42.3" y="50.4">PAC2L02</text>
<text x="25.4" y="57.8">PAC1C01</text>
<text x="66.7" y="57.8">PAC2C01</text>
<text x="66.7" y="55.7">PAC2C02</text>
</g>
</svg>
